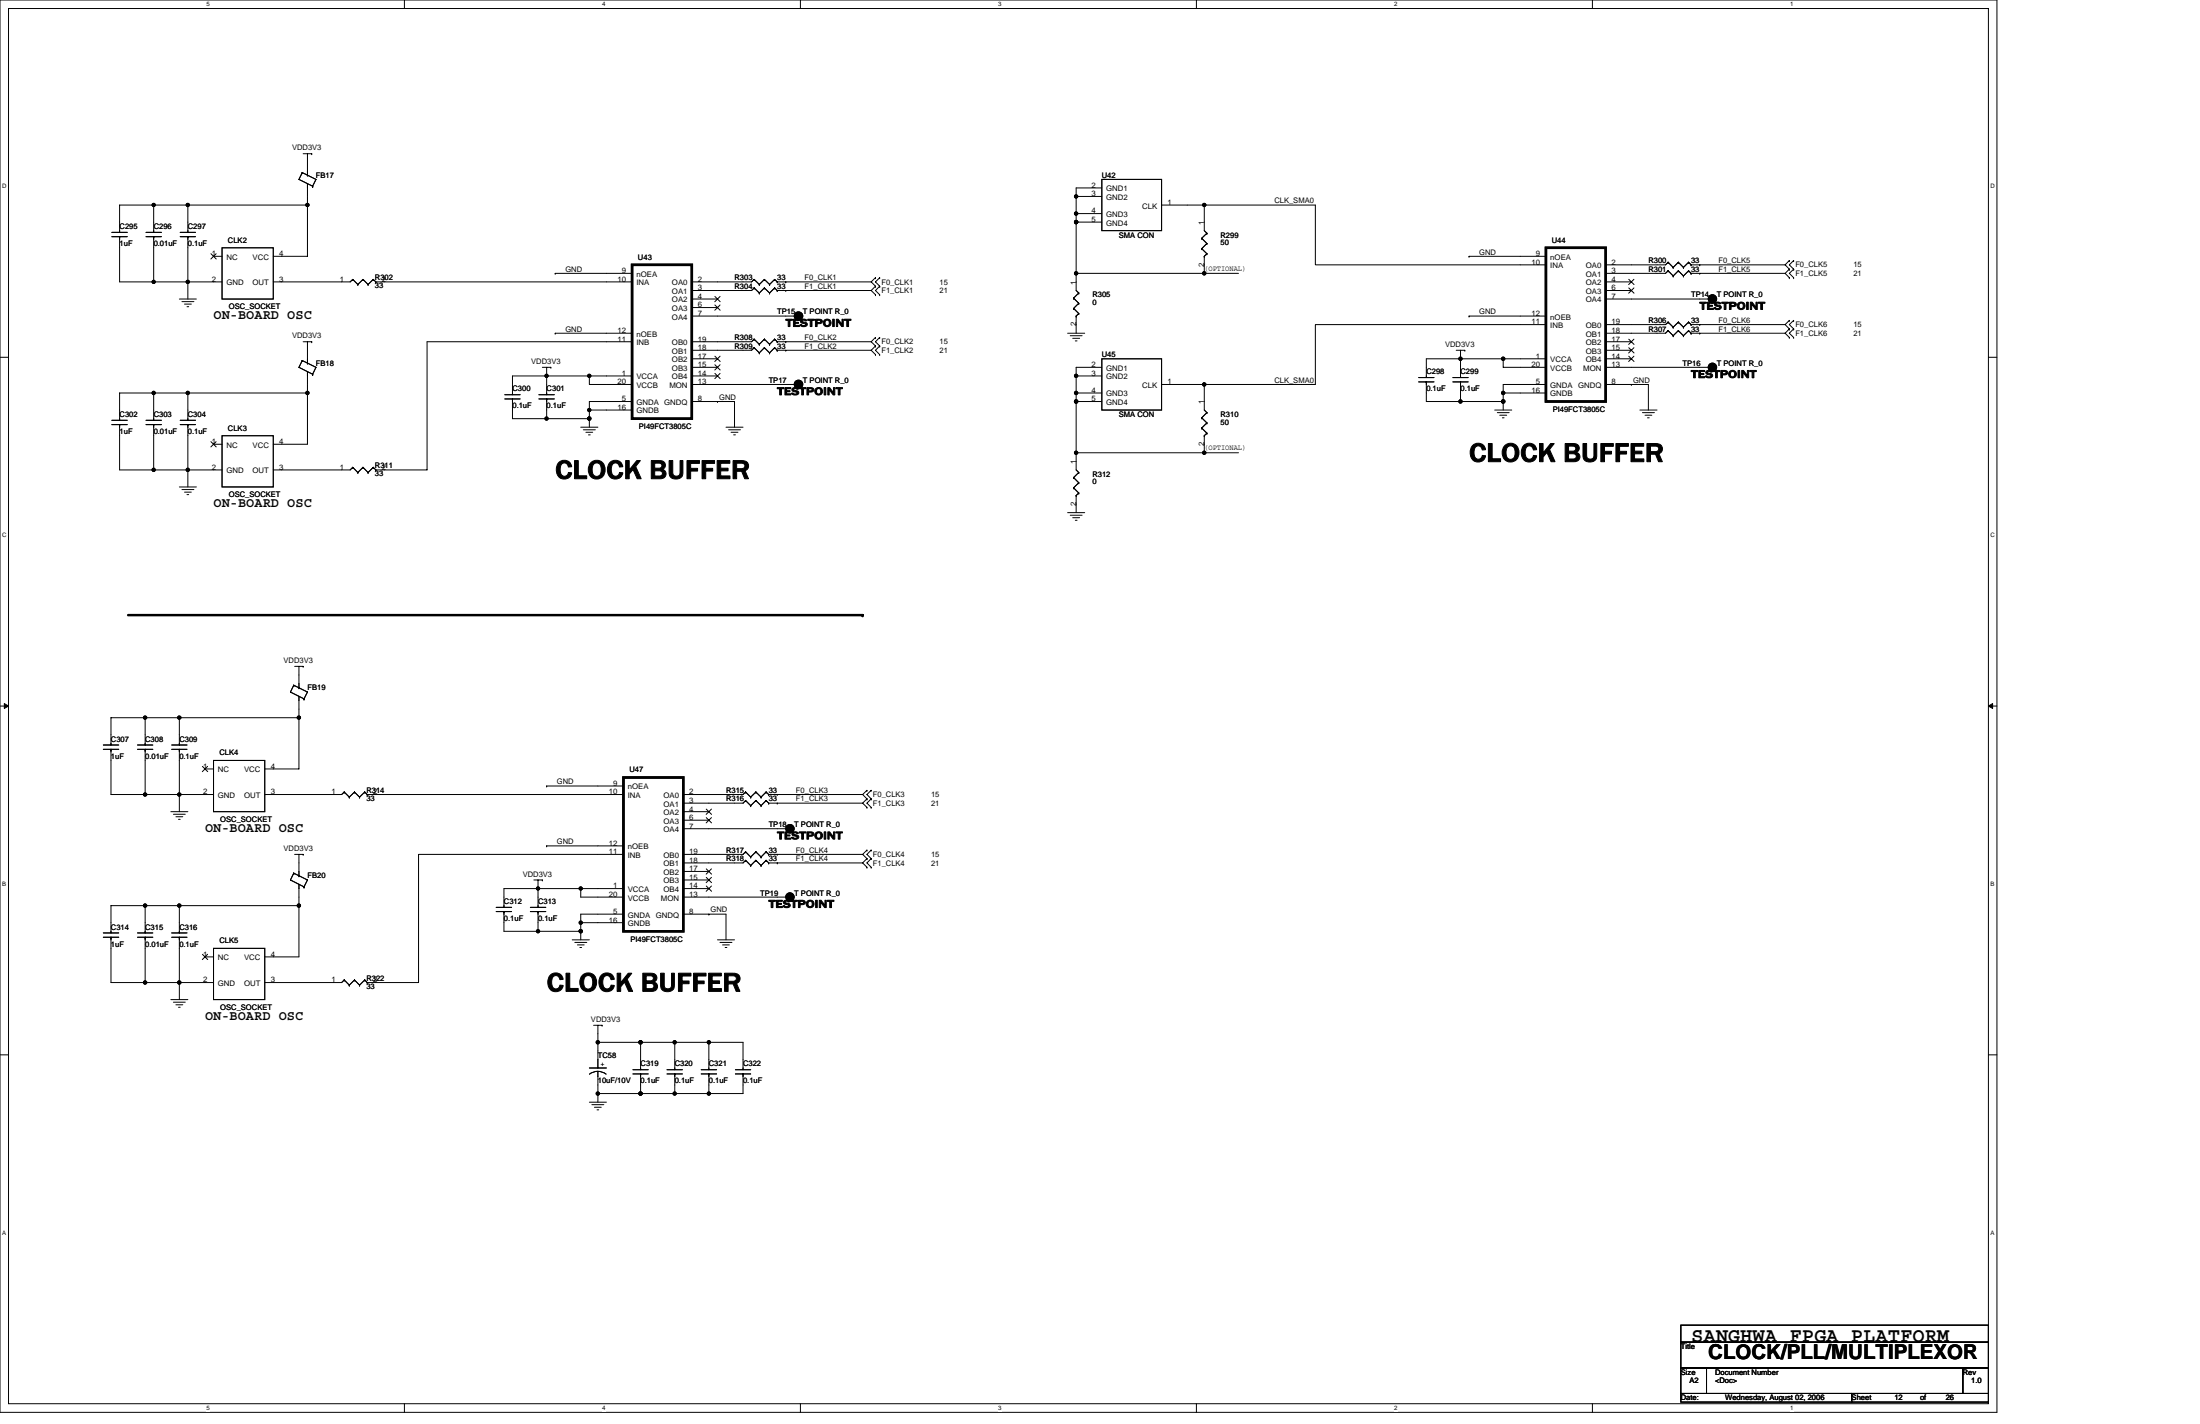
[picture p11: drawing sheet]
<svg xmlns="http://www.w3.org/2000/svg" width="432mm" height="279mm" viewBox="0 0 432 279" stroke-linecap="round" stroke-linejoin="round" font-family="sans-serif">
<path d="M0 0h391.9v277.1h-391.9zM1.7 1.7h388.6v273.7h-388.6z" fill="none" stroke="#000" stroke-width=".2"/>
<g fill="#fff">
<path d="M40.5 .2h.7v1.3h-.7z"/>
<path d="M40.5 275.6h.7v1.3h-.7z"/>
</g>
<path d="M79.4 0v1.7M79.4 275.4v1.7" fill="none" stroke="#000" stroke-width=".2"/>
<g fill="#fff">
<path d="M118.2 .2h.7v1.3h-.7z"/>
<path d="M118.2 275.6h.7v1.3h-.7z"/>
</g>
<path d="M157.1 0v1.7M157.1 275.4v1.7" fill="none" stroke="#000" stroke-width=".2"/>
<g fill="#fff">
<path d="M195.9 .2h.7v1.3h-.7z"/>
<path d="M195.9 275.6h.7v1.3h-.7z"/>
</g>
<path d="M234.8 0v1.7M234.8 275.4v1.7" fill="none" stroke="#000" stroke-width=".2"/>
<g fill="#fff">
<path d="M273.7 .2h.6v1.3h-.6z"/>
<path d="M273.7 275.6h.6v1.3h-.6z"/>
</g>
<path d="M312.5 0v1.7M312.5 275.4v1.7" fill="none" stroke="#000" stroke-width=".2"/>
<g fill="#fff">
<path d="M351.4 .2h.6v1.3h-.6z"/>
<path d="M351.4 275.6h.6v1.3h-.6z"/>
<path d="M.4 35.9h.9v1.3h-.9z"/>
<path d="M390.7 35.9h.8v1.3h-.8z"/>
<path d="M.4 104.3h.9v1.3h-.9z"/>
<path d="M390.7 104.3h.8v1.3h-.8z"/>
</g>
<path d="M0 70.1h1.7M390.3 70.1h1.6" fill="none" stroke="#000" stroke-width=".2"/>
<g fill="#fff">
<path d="M.4 172.7h.8v1.4h-.8z"/>
<path d="M390.7 172.7h.8v1.4h-.8z"/>
</g>
<path d="M0 138.5h1.7M390.3 138.5h1.6" fill="none" stroke="#000" stroke-width=".2"/>
<path d="M.8 138l.9 .5-.9 .5zM390.3 138.5l.8-.5v1z" fill="#000" stroke="#000" stroke-width=".2"/>
<g fill="#fff">
<path d="M.4 241.2h.8v1.3h-.8z"/>
<path d="M390.7 241.2h.8v1.3h-.8z"/>
</g>
<g fill="none" stroke="#000" stroke-width=".2">
<path d="M59.3 33.9h.1M59.3 33.9l2.7 1.3-.6 1.3M59.3 33.9l-.6 1.3 2.7 1.3M59.5 30.2h1.7M60.3 36v4.2M60.3 30.2v4.2M60.3 34.4h.1M61.2 30.2h.1M61.4 36.5h.1M211.2 38.5h.1M211.2 38.5v15.1M211.2 38.5h5.1"/>
<path d="M216.3 35.2h11.7v10.1h-11.7zM216.3 36.9h-5.1v1.6M21.9 46.4h3.1M21.9 45.6h3.1M23.5 46.4v8.9h6.7M23.5 46.4h.1M28.7 46.4h3M28.7 45.6h3M30.2 55.3h.1M30.2 46.4v8.9M30.2 40.2h-6.7v5.4M30.2 40.2h.1"/>
<path d="M30.2 40.2h6.7M30.2 40.2v5.4M30.2 46.4h.1M30.2 55.3h6.7M35.2 58.7h3.3M35.4 46.4h3M35.4 45.6h3M35.7 59.2h2.4M36.2 59.7h1.3M36.9 46.4v8.9M36.9 40.2h.1M36.9 55.3h.1"/>
<path d="M36.9 40.2v5.4M36.9 55.3h6.7M36.9 46.4h.1M36.9 55.3v3.4M36.9 40.2h23.4M41.4 49.8l1 1M41.9 50.3h1.7M42.4 49.8l-1 1M43.6 48.6h10v10.1h-10zM60.3 40.2v10.1h-6.7M69.2 54.8l-.5 .5h-15.1M69.2 54.8h.1"/>
<path d="M69.2 54.8l1 1M70.2 55.8h.1M71.2 54.8h.1M71.2 54.8l-1 1M71.2 54.8l1 1M72.2 55.8h.1M73.3 54.8h.1M73.3 54.8l-1.1 1M73.3 54.8l.5 .5M73.8 55.3h50.3M73.8 55.3h.1M109 53.6h.1"/>
<path d="M109 53.6h15.1M135.8 58.7h5M140.3 58.2l1.1 1M140.3 59.8l1.1 1.1M141.3 58.2l-1 1M141.3 59.8l-1 1.1M148 56.5l-.5 .5h-11.7M148 54.8l-.5 .5h-11.7M148 54.8h.1M148 56.5h.1M148 54.8l1 1M148 56.5l1 1"/>
<path d="M149 55.8h.1M149 57.5h.1M150 54.8h.1M150 56.5h.1M150 54.8l-1 1M150 54.8l1 1M150 56.5l-1 1M150 56.5l1 1M151 55.8h.1M151 57.5h.1M152 54.8h.1M152 56.5h.1"/>
<path d="M152 54.8l-1 1M152 54.8l.5 .5M152 56.5l-1 1M152 56.5l.5 .5M152.5 55.3h.1M152.5 57h.1M152.5 57h18.5M152.5 55.3h18.5M154.2 57h.1M154.2 55.3h.1M171 55.3l.8 .9M171 57l.8 .8"/>
<path d="M171.8 54.5h.1M171.8 56.2h.1M171.8 57.8h.1M171.8 54.5l-.8 .8M171.8 56.2l-.8 .8M172.7 56.2h.1M172.7 54.5h.1M172.7 57.8h.1M172.7 54.5l-.9 .8 .9 .9M172.7 56.2l-.9 .8 .9 .8M210.7 58.5h.1M210.7 58.5l1 1"/>
<path d="M211.2 43.6h.1M211.2 53.6h.1M211.2 53.6v3.4l.5 .5M211.2 41.9h5.1M211.2 43.6h5.1M211.7 57.5h.1M211.7 59.5h.1M211.7 57.5l-1 1M211.7 59.5l-1 1M228 40.2h8.4M235.9 46.8h.1M235.9 48.8h.1"/>
<path d="M235.9 46.8l1 1M235.9 48.8l1 1M236.4 40.2v5.1l.5 .5M236.4 50.3v3.3h-25.2M236.4 53.6h.1M236.4 40.2h.1M236.4 40.2h21.8v11.8h45.2M236.4 50.3h.1M236.4 53.6h6.7M236.9 45.8h.1M236.9 47.8h.1M236.9 49.8h.1"/>
<path d="M236.9 45.8l-1 1M236.9 47.8l-1 1M236.9 49.8l-.5 .5M288.3 50.3h.1M288.3 50.3h15.1M315.2 58.7h20.1M315.2 57h5M315.2 55.3h5M319.7 54.8l1 1M319.7 56.5l1 1M320.7 54.8l-1 1M320.7 56.5l-1 1"/>
<path d="M327.4 53.1l-.5 .5h-11.7M327.4 51.5l-.5 .5h-11.7M327.4 51.5h.1M327.4 53.1h.1M327.4 51.5l1 1M327.4 53.1l1 1M328.4 52.5h.1M328.4 54.1h.1M329.4 51.5h.1M329.4 53.1h.1M329.4 51.5l-1 1M329.4 51.5l1 1"/>
<path d="M329.4 53.1l-1 1M329.4 53.1l1 1M330.4 52.5h.1M330.4 54.1h.1M331.4 51.5h.1M331.4 53.1h.1M331.4 51.5l-1 1M331.4 51.5l.5 .5M331.4 53.1l-1 1M331.4 53.1l.5 .5M331.9 52h.1M331.9 53.6h.1"/>
<path d="M331.9 53.6h18.5M331.9 52h18.5M333.6 53.6h.1M333.6 52h.1M350.4 52l.8 .8M350.4 53.6l.8 .9M351.2 51.1h.1M351.2 52.8h.1M351.2 54.5h.1M351.2 51.1l-.8 .9M351.2 52.8l-.8 .8M352 52.8h.1"/>
<path d="M352 51.1h.1M352 54.5h.1M352 51.1l-.8 .9 .8 .8M352 52.8l-.8 .8 .8 .9M30.2 77.1h6.7M30.2 77.1h.1M30.2 77.1h-6.7v5.4M30.2 77.1v5.4M36.7 60.2h.3M36.9 77.1h.1M36.9 77.1v5.4M36.9 77.1h23.4"/>
<path d="M59.3 70.7h.1M59.3 70.7l2.7 1.4-.6 1.3M59.3 70.7l-.6 1.4 2.7 1.3M59.5 67.1h1.7M60.3 72.9v4.2M60.3 77.1v10.1h-6.7M60.3 67.1v4.1M60.3 71.2h.1M61.2 67.1h.1M61.4 73.4h.1M99.1 78.3h3M99.1 77.4h3"/>
<path d="M100.6 78.3v3.8h6.7M100.6 78.3h.1M105.8 78.3h3M105.8 77.4h3M106.4 72.1h1.7M107.3 73.8h.1M107.3 73.8v3.6M107.3 73.8h-6.7v3.6M107.3 78.3v3.8M107.3 72.1v1.7M107.3 78.3h.1M107.3 73.8h16.8"/>
<path d="M108.1 72.1h.1M109 65.4h.1M109 65.4h15.1M115.7 73.8v1.6h8.4M115.7 73.8h.1M124.1 67.1h-40.3v25.1h-10M124.1 78.8h-8.4v1.7M135.8 62h20.1M135.8 78.8h8.4v5M135.8 75.4h20.1M135.8 73.8h5M135.8 70.4h5"/>
<path d="M135.8 72.1h5M135.8 60.3h5M140.3 69.9l1.1 1M140.3 71.6l1.1 1M140.3 73.3l1.1 1M140.8 78.8h.1M141.3 69.9l-1 1M141.3 71.6l-1 1M141.3 73.3l-1 1M148 68.2l-.5 .5h-11.7M148 66.5l-.5 .6h-11.7M148 68.2h.1"/>
<path d="M148 66.5h.1M148 68.2l1 1M148 66.5l1 1.1M149 69.2h.1M149 67.6h.1M150 68.2h.1M150 66.5h.1M150 68.2l-1 1M150 68.2l1 1M150 66.5l-1 1.1M150 66.5l1 1.1M151 69.2h.1"/>
<path d="M151 67.6h.1M152 68.2h.1M152 66.5h.1M152 68.2l-1 1M152 68.2l.5 .5M152 66.5l-1 1.1M152 66.5l.5 .6M152.5 68.7h.1M152.5 67.1h.1M152.5 68.7h18.5M152.5 67.1h18.5M154.2 68.7h.1"/>
<path d="M154.2 67.1h.1M171 67.1l.8 .8M171 68.7l.8 .9M171.8 66.2h.1M171.8 67.9h.1M171.8 69.6h.1M171.8 66.2l-.8 .9M171.8 67.9l-.8 .8M172.7 67.9h.1M172.7 66.2h.1M172.7 69.6h.1M172.7 66.2l-.9 .9 .9 .8"/>
<path d="M172.7 67.9l-.9 .8 .9 .9M209.5 65.4h3.4M210.1 65.9h2.3M210.5 66.4h1.4M210.7 60.5h.1M210.7 60.5l1 1M211.1 66.9h.3M211.2 62v3.4M211.2 78.8h.1M211.2 73.8h.1M211.2 62h.1M211.2 77.1h5.1"/>
<path d="M211.2 73.8h5.1M211.2 78.8h5.1M211.2 73.8v15M211.7 61.5h.1M211.7 61.5l-.5 .5M216.3 70.4h11.7v10.1h-11.7zM216.3 72.1h-5.1v1.7M228 75.4h8.4M236.4 75.4v5.1l.5 .5M236.4 75.4h.1M278.4 74.9h3.1M278.4 74.1h3.1"/>
<path d="M280 74.9v3.9h6.7M280 74.9h.1M285.2 74.9h3M285.2 74.1h3M285.8 68.7h1.7M286.7 70.4h.1M286.7 78.8h.1M286.7 70.4v3.7M286.7 70.4h-6.7v3.7M286.7 74.9v3.9M286.7 68.7v1.7M286.7 74.9h.1"/>
<path d="M286.7 78.8h8.3M286.7 70.4h16.7M287.5 68.7h.1M288.3 62h.1M288.3 62h15.1M295 78.8h.1M295 77.1h.1M295 70.4v1.7h8.4M295 77.1v1.7M295 70.4h.1M295 77.1h8.4M295 78.8v1.7"/>
<path d="M303.4 75.4h-8.4v1.7M303.4 63.7h-45.2v11.7h-21.8M315.2 75.4h8.3v5.1M315.2 72.1h20.1M315.2 68.7h5M315.2 67.1h5M315.2 70.4h5M319.7 66.5l1 1.1M319.7 68.2l1 1.1M319.7 69.9l1 1M320.2 75.4h.1M320.7 66.5l-1 1.1"/>
<path d="M320.7 68.2l-1 1.1M320.7 69.9l-1 1M327.4 64.9l-.5 .5h-11.7M327.4 63.2l-.5 .5h-11.7M327.4 63.2h.1M327.4 64.9h.1M327.4 63.2l1 1M327.4 64.9l1 1M328.4 64.2h.1M328.4 65.9h.1M329.4 63.2h.1M329.4 64.9h.1"/>
<path d="M329.4 63.2l-1 1M329.4 63.2l1 1M329.4 64.9l-1 1M329.4 64.9l1 1M330.4 64.2h.1M330.4 65.9h.1M331.4 63.2h.1M331.4 64.9h.1M331.4 63.2l-1 1M331.4 63.2l.5 .5M331.4 64.9l-1 1M331.4 64.9l.5 .5"/>
<path d="M331.9 63.7h.1M331.9 65.4h.1M331.9 65.4h18.5M331.9 63.7h18.5M333.6 65.4h.1M333.6 63.7h.1M350.4 63.7l.8 .8M350.4 65.4l.8 .8M351.2 62.9h.1M351.2 64.5h.1M351.2 66.2h.1M351.2 62.9l-.8 .8"/>
<path d="M351.2 64.5l-.8 .9M352 64.5h.1M352 62.9h.1M352 66.2h.1M352 62.9l-.8 .8 .8 .8M352 64.5l-.8 .9 .8 .8M21.9 83.3h3.1M21.9 82.5h3.1M23.5 83.3v8.9h6.7M23.5 83.3h.1M28.7 83.3h3M28.7 82.5h3"/>
<path d="M30.2 83.3v8.9M30.2 92.2h.1M30.2 83.3h.1M30.2 92.2h6.7M35.2 95.5h3.3M35.4 83.3h3M35.4 82.5h3M35.7 96.1h2.4M36.2 96.6h1.3M36.7 97h.3M36.9 83.3v8.9M36.9 92.2h.1"/>
<path d="M36.9 92.2h6.7M36.9 83.3h.1M36.9 92.2v3.3M41.4 86.7l1 1M41.9 87.2h1.7M42.4 86.7l-1 1M43.6 85.5h10v10h-10zM69.2 91.7l-.5 .5h-15.1M69.2 91.7h.1M69.2 91.7l1 1M70.2 92.7h.1M71.2 91.7h.1"/>
<path d="M71.2 91.7l-1 1M71.2 91.7l1 1M72.2 92.7h.1M73.3 91.7h.1M73.3 91.7l-1.1 1M73.3 91.7l.5 .5M73.8 92.2h.1M107.3 82.1h.1M107.3 82.1h8.4M114 83.8h3.3M114.5 84.3h2.3M115 84.8h1.3"/>
<path d="M115.5 85.3h.3M115.7 80.5h.1M115.7 82.1h.1M115.7 80.5v1.6M115.7 80.5h8.4M115.7 82.1v1.7M142.5 83.8h3.3M143 84.3h2.3M143.5 84.8h1.3M144 85.3h.3M210.7 93.7h.1M210.7 95.7h.1"/>
<path d="M210.7 93.7l1 1M210.7 95.7l1 1M211.2 88.8h.1M211.2 97.2v3.4M211.2 88.8v3.4l.5 .5M211.2 97.2h.1M211.7 92.7h.1M211.7 94.7h.1M211.7 96.7h.1M211.7 92.7l-1 1M211.7 94.7l-1 1M211.7 96.7l-.5 .5"/>
<path d="M235.9 82h.1M235.9 84h.1M235.9 82l1 1M235.9 84l1 1M236.4 85.5v3.3h-25.2M236.4 88.8h.1M236.4 85.5h.1M236.4 88.8h6.7M236.9 81h.1M236.9 83h.1M236.9 85h.1M236.9 81l-1 1"/>
<path d="M236.9 83l-1 1M236.9 85l-.5 .5M293.4 80.5h3.3M293.9 81h2.3M294.4 81.5h1.3M294.9 82h.3M321.9 80.5h3.3M322.4 81h2.3M322.9 81.5h1.3M323.4 82h.3M209.5 100.6h3.4M210.1 101.1h2.3"/>
<path d="M210.5 101.6h1.4M211.1 102.1h.3M57.7 134.5h.1M57.7 134.5l2.6 1.3-.6 1.3M57.7 134.5l-.7 1.3 2.7 1.3M57.8 130.7h1.7M58.7 136.6v4.2M58.7 130.7v4.2M58.7 134.9h.1M59.5 130.7h.1M59.7 137.1h.1M20.3 147h3"/>
<path d="M20.3 146.2h3M21.8 147v8.9h6.7M21.8 147h.1M27 147h3M27 146.2h3M28.5 155.9h.1M28.5 147v8.9M28.5 140.8h-6.7v5.4M28.5 140.8h.1M28.5 140.8h6.7M28.5 140.8v5.4M28.5 147h.1"/>
<path d="M28.5 155.9h6.7M33.5 159.3h3.4M33.7 147h3M33.7 146.2h3M34 159.8h2.4M35.2 147v8.9M35.2 140.8h.1M35.2 155.9h.1M35.2 140.8v5.4M35.2 155.9h6.7M35.2 147h.1M35.2 140.8h23.5"/>
<path d="M35.2 155.9v3.4M39.7 150.4l1.1 1M40.2 150.9h1.7M40.7 150.4l-1 1M41.9 149.2h10.1v10.1h-10.1zM58.7 140.8v10.1h-6.7M67.6 155.4l-.5 .5h-15.1M67.6 155.4h.1M67.6 155.4l1 1M68.6 156.4h.1M69.6 155.4h.1M69.6 155.4l-1 1"/>
<path d="M69.6 155.4l1 1M70.6 156.4h.1M71.6 155.4h.1M71.6 155.4l-1 1M71.6 155.4l.5 .5M72.1 155.9h50.3M72.1 155.9h.1M107.3 154.2h.1M107.3 154.2h15.1M134.1 159.3h5M138.6 158.7l1.1 1.1M139.6 158.7l-1 1.1"/>
<path d="M146.3 157.1l-.5 .5h-11.7M146.3 155.4l-.5 .5h-11.7M146.3 155.4h.1M146.3 157.1h.1M146.3 155.4l1 1M146.3 157.1l1 1M147.3 156.4h.1M147.3 158.1h.1M148.4 155.4h.1M148.4 157.1h.1M148.4 155.4l-1.1 1M148.4 155.4l1 1"/>
<path d="M148.4 157.1l-1.1 1M148.4 157.1l1 1M149.4 156.4h.1M149.4 158.1h.1M150.4 155.4h.1M150.4 157.1h.1M150.4 155.4l-1 1M150.4 155.4l.5 .5M150.4 157.1l-1 1M150.4 157.1l.5 .5M150.9 155.9h.1M150.9 157.6h.1"/>
<path d="M150.9 155.9h18.4M150.9 157.6h18.4M152.5 157.6h.1M152.5 155.9h.1M169.3 155.9l.9 .8M169.3 157.6l.9 .8M170.2 155.1h.1M170.2 156.7h.1M170.2 158.4h.1M170.2 155.1l-.9 .8M170.2 156.7l-.9 .9M171 156.7h.1"/>
<path d="M171 155.1h.1M171 158.4h.1M171 155.1l-.8 .8 .8 .8M171 156.7l-.8 .9 .8 .8M28.5 177.7h6.7M28.5 177.7h.1M28.5 177.7h-6.7v5.3M28.5 177.7v5.3M34.5 160.3h1.4M35 160.8h.4M35.2 177.7h.1M35.2 177.7v5.3"/>
<path d="M35.2 177.7h23.5M57.7 171.3h.1M57.7 171.3l2.6 1.4-.6 1.3M57.7 171.3l-.7 1.4 2.7 1.3M57.8 167.6h1.7M58.7 173.5v4.2M58.7 177.7v10h-6.7M58.7 167.6v4.2M58.7 171.8h.1M59.5 167.6h.1M59.7 174h.1M97.4 178.9h3"/>
<path d="M97.4 178h3M98.9 178.9v3.8h6.7M98.9 178.9h.1M104.1 178.9h3M104.1 178h3M104.8 172.7h1.6M105.6 174.3v3.7M105.6 174.3h-6.7v3.7M105.6 178.9v3.8M105.6 174.3h.1M105.6 172.7v1.6M105.6 178.9h.1"/>
<path d="M105.6 174.3h16.8M106.4 172.7h.1M107.3 166h.1M107.3 166h15.1M114 174.3v1.7h8.4M114 174.3h.1M122.4 167.6h-40.3v25.2h-10M122.4 179.4h-8.4v1.6M134.1 179.4h8.4v5M134.1 162.6h20.1M134.1 176h20.1M134.1 174.3h5"/>
<path d="M134.1 172.7h5M134.1 160.9h5M134.1 171h5M138.6 160.4l1.1 1.1M138.6 170.5l1.1 1M138.6 172.1l1.1 1.1M138.6 173.8l1.1 1.1M139.1 179.4h.1M139.6 173.8l-1 1.1M139.6 160.4l-1 1.1M139.6 170.5l-1 1M139.6 172.1l-1 1.1"/>
<path d="M146.3 168.8l-.5 .5h-11.7M146.3 167.1l-.5 .5h-11.7M146.3 167.1h.1M146.3 168.8h.1M146.3 167.1l1 1M146.3 168.8l1 1M147.3 168.1h.1M147.3 169.8h.1M148.4 167.1h.1M148.4 168.8h.1M148.4 167.1l-1.1 1M148.4 167.1l1 1"/>
<path d="M148.4 168.8l-1.1 1M148.4 168.8l1 1M149.4 168.1h.1M149.4 169.8h.1M150.4 167.1h.1M150.4 168.8h.1M150.4 167.1l-1 1M150.4 167.1l.5 .5M150.4 168.8l-1 1M150.4 168.8l.5 .5M150.9 167.6h.1M150.9 169.3h.1"/>
<path d="M150.9 169.3h18.4M150.9 167.6h18.4M152.5 169.3h.1M152.5 167.6h.1M169.3 167.6l.9 .9M169.3 169.3l.9 .9M170.2 166.8h.1M170.2 168.5h.1M170.2 170.2h.1M170.2 166.8l-.9 .8M170.2 168.5l-.9 .8M171 168.5h.1"/>
<path d="M171 166.8h.1M171 170.2h.1M171 166.8l-.8 .8 .8 .9M171 168.5l-.8 .8 .8 .9M20.3 183.9h3M20.3 183h3M21.8 183.9v8.9h6.7M21.8 183.9h.1M27 183.9h3M27 183h3M28.5 183.9v8.9M28.5 192.8h.1"/>
<path d="M28.5 183.9h.1M28.5 192.8h6.7M33.5 196.1h3.4M33.7 183.9h3M33.7 183h3M34 196.6h2.4M34.5 197.1h1.4M35 197.6h.4M35.2 183.9v8.9M35.2 192.8h.1M35.2 192.8h6.7M35.2 183.9h.1"/>
<path d="M35.2 192.8v3.3M39.7 187.2l1.1 1.1M40.2 187.7h1.7M40.7 187.2l-1 1.1M41.9 186.1h10.1v10h-10.1zM67.6 192.3l-.5 .5h-15.1M67.6 192.3h.1M67.6 192.3l1 1M68.6 193.3h.1M69.6 192.3h.1M69.6 192.3l-1 1M69.6 192.3l1 1"/>
<path d="M70.6 193.3h.1M71.6 192.3h.1M71.6 192.3l-1 1M71.6 192.3l.5 .5M72.1 192.8h.1M105.6 182.7h.1M105.6 182.7h8.4M112.3 184.4h3.4M112.8 184.9h2.4M113.3 185.4h1.4M113.8 185.9h.4M114 181h.1"/>
<path d="M114 182.7h.1M114 181v1.7M114 181h8.4M114 182.7v1.7M140.8 184.4h3.4M141.3 184.9h2.4M141.8 185.4h1.4M142.3 185.9h.4M0 207h1.7M115.7 216.3h3.3M115.7 209.5h3.3M115.7 210.8a2.69 2.69 0 0 1 3.3 0"/>
<path d="M116.2 216.7h2.3M116.5 201.2h1.7M116.7 217.3h1.3M117.2 217.8h.3M117.3 204.5v5M117.3 201.2v3.3M117.3 204.5h.1M117.3 214.6h.1M117.3 210.2v4.4M117.3 214.6v1.7M117.3 204.5h21.8M118.2 201.2h.1"/>
<path d="M124.2 210.7h3M124.2 209.9h3M125.7 204.5h.1M125.7 204.5v5.4M125.7 214.6h.1M125.7 210.7v3.9M125.7 210.7h.1M130.9 210.7h3M130.9 209.9h3M132.4 204.5h.1M132.4 214.6h.1M132.4 204.5v5.4"/>
<path d="M132.4 210.7v3.9M132.4 210.7h.1M137.6 210.7h3.1M137.6 209.9h3.1M139.1 204.5h6.7v5.4M139.1 204.5h.1M139.1 210.7v3.9M139.1 214.6h.1M139.1 204.5v5.4M139.1 210.7h.1M144.3 210.7h3M144.3 209.9h3"/>
<path d="M145.8 210.7v3.9h-28.5M145.8 210.7h.1M390.3 207h1.6M329.9 268.4h5v5h-5zM329.9 273.4h33.5v1.7h-33.5zM329.9 260h60.4v3.4h-60.4zM329.9 263.4h60.4v5h-60.4zM334.9 268.4h50.3v5h-50.3zM363.4 273.4h26.9v1.7h-26.9zM385.2 268.4h5.1v5h-5.1z"/>
</g>
<g fill="#000" stroke="#000" stroke-width=".2">
<circle cx="211.2" cy="38.5" r=".33"/>
<circle cx="30.2" cy="40.2" r=".32"/>
<circle cx="30.2" cy="55.3" r=".32"/>
<circle cx="36.9" cy="40.2" r=".33"/>
<circle cx="36.9" cy="55.3" r=".33"/>
<circle cx="60.3" cy="40.2" r=".33"/>
<circle cx="211.2" cy="53.6" r=".33"/>
<circle cx="211.2" cy="43.6" r=".33"/>
<circle cx="211.2" cy="41.9" r=".33"/>
<circle cx="236.4" cy="53.6" r=".33"/>
<circle cx="236.4" cy="40.2" r=".33"/>
<circle cx="336.1" cy="58.7" r=".83"/>
<circle cx="30.2" cy="77.1" r=".32"/>
<circle cx="36.9" cy="77.1" r=".33"/>
<circle cx="60.3" cy="77.1" r=".33"/>
<circle cx="107.3" cy="73.7" r=".32"/>
<circle cx="115.7" cy="73.7" r=".32"/>
<circle cx="156.7" cy="62" r=".83"/>
<circle cx="156.7" cy="75.4" r=".83"/>
<circle cx="211.2" cy="77.1" r=".33"/>
<circle cx="211.2" cy="78.8" r=".33"/>
<circle cx="211.2" cy="73.7" r=".33"/>
<circle cx="236.4" cy="75.4" r=".33"/>
<circle cx="286.6" cy="78.8" r=".33"/>
<circle cx="286.6" cy="70.4" r=".33"/>
<circle cx="295" cy="77.1" r=".33"/>
<circle cx="295" cy="78.8" r=".33"/>
<circle cx="295" cy="70.4" r=".33"/>
<circle cx="336.1" cy="72.1" r=".83"/>
<circle cx="30.2" cy="92.2" r=".32"/>
<circle cx="36.9" cy="92.2" r=".33"/>
<circle cx="107.3" cy="82.1" r=".32"/>
<circle cx="115.7" cy="82.1" r=".32"/>
<circle cx="115.7" cy="80.5" r=".32"/>
<circle cx="211.2" cy="88.8" r=".33"/>
<circle cx="236.4" cy="88.8" r=".33"/>
<circle cx="28.5" cy="155.9" r=".33"/>
<circle cx="28.5" cy="140.8" r=".33"/>
<circle cx="35.2" cy="155.9" r=".33"/>
<circle cx="35.2" cy="140.8" r=".33"/>
<circle cx="58.7" cy="140.8" r=".33"/>
<circle cx="28.5" cy="177.7" r=".33"/>
<circle cx="35.2" cy="177.7" r=".33"/>
<circle cx="58.7" cy="177.7" r=".33"/>
<circle cx="105.6" cy="174.3" r=".32"/>
<circle cx="114" cy="174.3" r=".32"/>
<circle cx="155" cy="162.6" r=".83"/>
<circle cx="155" cy="176" r=".83"/>
<circle cx="28.5" cy="192.8" r=".33"/>
<circle cx="35.2" cy="192.8" r=".33"/>
<circle cx="105.6" cy="182.7" r=".32"/>
<circle cx="114" cy="182.7" r=".32"/>
<circle cx="114" cy="181" r=".32"/>
<circle cx="117.3" cy="204.5" r=".33"/>
<circle cx="117.3" cy="214.6" r=".33"/>
<circle cx="125.7" cy="204.5" r=".33"/>
<circle cx="125.7" cy="214.6" r=".33"/>
<circle cx="132.4" cy="204.5" r=".32"/>
<circle cx="132.4" cy="214.6" r=".32"/>
<circle cx="139.1" cy="204.5" r=".32"/>
<circle cx="139.1" cy="214.6" r=".32"/>
</g>
<path d="M124.1 52h11.7v30.1h-11.7zM303.4 48.6h11.8v30.2h-11.8zM25.1 120.7h144.2M169.3 120.7h.1M122.4 152.5h11.7v30.2h-11.7z" fill="none" stroke="#000" stroke-width=".49"/>
<g font-size="5.4">
<text x="109" y="93.9">CLOCK BUFFER</text>
<text x="288.3" y="90.6">CLOCK BUFFER</text>
<text x="107.3" y="194.5">CLOCK BUFFER</text>
</g>
<g font-size="4">
<text x="331.9" y="263.2">SANGHWA FPGA PLATFORM</text>
<text x="335.3" y="266.6">CLOCK/PLL/MULTIPLEXOR</text>
</g>
<g font-size="2.7">
<text x="41.9" y="62.6">ON-BOARD OSC</text>
<text x="41.9" y="99.5">ON-BOARD OSC</text>
<text x="40.2" y="163.2">ON-BOARD OSC</text>
<text x="40.2" y="200">ON-BOARD OSC</text>
</g>
<g font-size="2.2">
<text x="154.2" y="64.1">TESTPOINT</text>
<text x="333.6" y="60.7">TESTPOINT</text>
<text x="152.5" y="77.5">TESTPOINT</text>
<text x="331.9" y="74.1">TESTPOINT</text>
<text x="152.5" y="164.7">TESTPOINT</text>
<text x="150.9" y="178.1">TESTPOINT</text>
</g>
<g font-size="1.5">
<text x="57.3" y="29.5">VDD3V3</text>
<text x="62" y="34.9">FB17</text>
<text x="216.3" y="34.9">U42</text>
<text x="214.2" y="38.5">3</text>
<text x="214.2" y="41.9">4</text>
<text x="214.2" y="36.9">2</text>
<text x="217.1" y="39.2">GND2</text>
<text x="217.1" y="37.5">GND1</text>
<text x="224.2" y="40.9">CLK</text>
<text x="229.2" y="40.2">1</text>
<text x="250.1" y="39.9">CLK_SMA0</text>
<text x="23.5" y="44.9">C295</text>
<text x="30.2" y="44.9">C296</text>
<text x="36.9" y="44.9">C297</text>
<text x="44.7" y="47.6">CLK2</text>
<text x="214.2" y="43.6">5</text>
<text x="217.1" y="42.6">GND3</text>
<text x="217.1" y="44.3">GND4</text>
<text x="219.6" y="46.6">SMA CON</text>
<text x="236.3" y="44.1" transform="rotate(-90 236.3 44.1)">1</text>
<text x="239.5" y="46.6">R299</text>
<text x="304.6" y="47.6">U44</text>
<text x="23.5" y="48.3">1uF</text>
<text x="30.2" y="48.3">0.01uF</text>
<text x="36.9" y="48.3">0.1uF</text>
<text x="41.6" y="50.3">1</text>
<text x="44.4" y="51">NC</text>
<text x="49.6" y="51">VCC</text>
<text x="54.8" y="50.3">4</text>
<text x="111" y="53.3">GND</text>
<text x="122" y="53.6">9</text>
<text x="125.2" y="51">U43</text>
<text x="236.3" y="52.3" transform="rotate(-90 236.3 52.3)">2</text>
<text x="236.4" y="53.2">(OPTIONAL)</text>
<text x="239.5" y="48.1">50</text>
<text x="290.3" y="50">GND</text>
<text x="300.6" y="51.9">10</text>
<text x="301.4" y="50.3">9</text>
<text x="304.3" y="51">nOEA</text>
<text x="304.3" y="52.6">INA</text>
<text x="311.3" y="52.6">OA0</text>
<text x="316.3" y="51.9">2</text>
<text x="316.3" y="53.6">3</text>
<text x="323.5" y="51.6">R300</text>
<text x="323.5" y="53.3">R301</text>
<text x="331.9" y="51.6">33</text>
<text x="331.9" y="53.3">33</text>
<text x="337.3" y="53.3">F1_CLK5</text>
<text x="337.3" y="51.6">F0_CLK5</text>
<text x="352.4" y="52.5">F0_CLK5</text>
<text x="363.8" y="52.5">15</text>
<text x="41.6" y="55.3">2</text>
<text x="44.4" y="56">GND</text>
<text x="49.6" y="56">OUT</text>
<text x="54.8" y="55.3">3</text>
<text x="66.7" y="55.3">1</text>
<text x="73.6" y="55">R302</text>
<text x="73.6" y="56.5">33</text>
<text x="74.9" y="55.3">2</text>
<text x="121.2" y="55.3">10</text>
<text x="124.9" y="54.3">nOEA</text>
<text x="124.9" y="56">INA</text>
<text x="131.9" y="56">OA0</text>
<text x="131.9" y="57.7">OA1</text>
<text x="131.9" y="59.4">OA2</text>
<text x="136.9" y="55.3">2</text>
<text x="136.9" y="57">3</text>
<text x="136.9" y="58.7">4</text>
<text x="144.2" y="55">R303</text>
<text x="144.2" y="56.7">R304</text>
<text x="152.5" y="55">33</text>
<text x="152.5" y="56.7">33</text>
<text x="157.9" y="56.7">F1_CLK1</text>
<text x="157.9" y="55">F0_CLK1</text>
<text x="173" y="55.8">F0_CLK1</text>
<text x="173" y="57.5">F1_CLK1</text>
<text x="184.4" y="55.8">15</text>
<text x="184.4" y="57.5">21</text>
<text x="211.2" y="55.8" transform="rotate(-90 211.2 55.8)">1</text>
<text x="214.4" y="58.4">R305</text>
<text x="214.4" y="59.9">0</text>
<text x="311.3" y="54.3">OA1</text>
<text x="311.3" y="56">OA2</text>
<text x="311.3" y="57.7">OA3</text>
<text x="311.3" y="59.4">OA4</text>
<text x="316.3" y="55.3">4</text>
<text x="316.3" y="57">6</text>
<text x="316.3" y="58.7">7</text>
<text x="331.9" y="58.4">TP14</text>
<text x="337" y="58.4">T POINT R_0</text>
<text x="352.4" y="54.2">F1_CLK5</text>
<text x="363.8" y="54.2">21</text>
<text x="44.9" y="60.7">OSC_SOCKET</text>
<text x="111" y="65">GND</text>
<text x="121.2" y="65.4">12</text>
<text x="131.9" y="61">OA3</text>
<text x="131.9" y="62.7">OA4</text>
<text x="136.9" y="60.3">6</text>
<text x="136.9" y="62">7</text>
<text x="152.5" y="61.7">TP15</text>
<text x="157.6" y="61.7">T POINT R_0</text>
<text x="211.2" y="64" transform="rotate(-90 211.2 64)">2</text>
<text x="290.3" y="61.7">GND</text>
<text x="300.6" y="62">12</text>
<text x="300.6" y="63.7">11</text>
<text x="304.3" y="62.7">nOEB</text>
<text x="304.3" y="64.4">INB</text>
<text x="311.3" y="64.4">OB0</text>
<text x="316.3" y="63.7">19</text>
<text x="316.3" y="65.4">18</text>
<text x="323.5" y="63.4">R306</text>
<text x="323.5" y="65">R307</text>
<text x="331.9" y="63.4">33</text>
<text x="331.9" y="65">33</text>
<text x="337.3" y="65">F1_CLK6</text>
<text x="337.3" y="63.4">F0_CLK6</text>
<text x="352.4" y="64.2">F0_CLK6</text>
<text x="352.4" y="65.9">F1_CLK6</text>
<text x="363.8" y="64.2">15</text>
<text x="363.8" y="65.9">21</text>
<text x="57.3" y="66.4">VDD3V3</text>
<text x="62" y="71.8">FB18</text>
<text x="104.3" y="71.4">VDD3V3</text>
<text x="121.2" y="67">11</text>
<text x="124.9" y="66.1">nOEB</text>
<text x="124.9" y="67.7">INB</text>
<text x="131.9" y="67.7">OB0</text>
<text x="131.9" y="69.4">OB1</text>
<text x="131.9" y="71.1">OB2</text>
<text x="136.9" y="67">19</text>
<text x="136.9" y="68.7">18</text>
<text x="136.9" y="70.4">17</text>
<text x="144.2" y="68.4">R309</text>
<text x="144.2" y="66.7">R308</text>
<text x="152.5" y="68.4">33</text>
<text x="152.5" y="66.7">33</text>
<text x="157.9" y="68.4">F1_CLK2</text>
<text x="157.9" y="66.7">F0_CLK2</text>
<text x="173" y="67.6">F0_CLK2</text>
<text x="173" y="69.2">F1_CLK2</text>
<text x="184.4" y="67.6">15</text>
<text x="184.4" y="69.2">21</text>
<text x="216.3" y="70.1">U45</text>
<text x="283.6" y="68.1">VDD3V3</text>
<text x="301.4" y="70.4">1</text>
<text x="304.3" y="71.1">VCCA</text>
<text x="311.3" y="66.1">OB1</text>
<text x="311.3" y="67.7">OB2</text>
<text x="311.3" y="69.4">OB3</text>
<text x="311.3" y="71.1">OB4</text>
<text x="316.3" y="67">17</text>
<text x="316.3" y="68.7">15</text>
<text x="316.3" y="70.4">14</text>
<text x="330.2" y="71.8">TP16</text>
<text x="337" y="71.8">T POINT R_0</text>
<text x="100.6" y="76.8">C300</text>
<text x="107.3" y="76.8">C301</text>
<text x="121.2" y="75.4">20</text>
<text x="122" y="73.7">1</text>
<text x="124.9" y="74.4">VCCA</text>
<text x="124.9" y="76.1">VCCB</text>
<text x="131.4" y="76.1">MON</text>
<text x="131.9" y="72.7">OB3</text>
<text x="131.9" y="74.4">OB4</text>
<text x="136.9" y="72.1">15</text>
<text x="136.9" y="73.7">14</text>
<text x="136.9" y="75.4">13</text>
<text x="150.9" y="75.1">TP17</text>
<text x="157.6" y="75.1">T POINT R_0</text>
<text x="214.2" y="73.7">3</text>
<text x="214.2" y="77.1">4</text>
<text x="214.2" y="72.1">2</text>
<text x="217.1" y="74.4">GND2</text>
<text x="217.1" y="77.8">GND3</text>
<text x="217.1" y="72.7">GND1</text>
<text x="224.2" y="76.1">CLK</text>
<text x="229.2" y="75.4">1</text>
<text x="250.1" y="75.1">CLK_SMA0</text>
<text x="280" y="73.4">C298</text>
<text x="280" y="76.8">0.1uF</text>
<text x="286.7" y="73.4">C299</text>
<text x="286.7" y="76.8">0.1uF</text>
<text x="300.6" y="72.1">20</text>
<text x="300.6" y="77.1">16</text>
<text x="301.4" y="75.4">5</text>
<text x="304.3" y="72.7">VCCB</text>
<text x="304.3" y="76.1">GNDA GNDQ</text>
<text x="304.3" y="77.8">GNDB</text>
<text x="310.7" y="72.7">MON</text>
<text x="316.3" y="75.4">8</text>
<text x="316.3" y="72.1">13</text>
<text x="320.5" y="75.1">GND</text>
<text x="23.5" y="81.8">C302</text>
<text x="30.2" y="81.8">C303</text>
<text x="36.9" y="81.8">C304</text>
<text x="100.6" y="80.1">0.1uF</text>
<text x="107.3" y="80.1">0.1uF</text>
<text x="121.2" y="80.4">16</text>
<text x="122" y="78.8">5</text>
<text x="124.9" y="79.5">GNDA GNDQ</text>
<text x="124.9" y="81.1">GNDB</text>
<text x="136.9" y="78.8">8</text>
<text x="141.2" y="78.4">GND</text>
<text x="214.2" y="78.8">5</text>
<text x="217.1" y="79.5">GND4</text>
<text x="219.6" y="81.8">SMA CON</text>
<text x="236.3" y="79.3" transform="rotate(-90 236.3 79.3)">1</text>
<text x="239.5" y="81.8">R310</text>
<text x="239.5" y="83.3">50</text>
<text x="304.8" y="80.8">PI49FCT3805C</text>
<text x="23.5" y="85.2">1uF</text>
<text x="30.2" y="85.2">0.01uF</text>
<text x="36.9" y="85.2">0.1uF</text>
<text x="41.6" y="87.1">1</text>
<text x="44.4" y="87.8">NC</text>
<text x="44.7" y="84.5">CLK3</text>
<text x="49.6" y="87.8">VCC</text>
<text x="54.8" y="87.1">4</text>
<text x="125.4" y="84.2">PI49FCT3805C</text>
<text x="236.3" y="87.5" transform="rotate(-90 236.3 87.5)">2</text>
<text x="236.4" y="88.4">(OPTIONAL)</text>
<text x="41.6" y="92.2">2</text>
<text x="44.4" y="92.9">GND</text>
<text x="49.6" y="92.9">OUT</text>
<text x="54.8" y="92.2">3</text>
<text x="66.7" y="92.2">1</text>
<text x="73.6" y="91.9">R311</text>
<text x="73.6" y="93.4">33</text>
<text x="74.9" y="92.2">2</text>
<text x="211.2" y="91" transform="rotate(-90 211.2 91)">1</text>
<text x="214.4" y="93.6">R312</text>
<text x="214.4" y="95.1">0</text>
<text x="44.9" y="97.6">OSC_SOCKET</text>
<text x="211.2" y="99.2" transform="rotate(-90 211.2 99.2)">2</text>
<text x="55.6" y="130.1">VDD3V3</text>
<text x="60.3" y="135.5">FB19</text>
<text x="21.8" y="145.5">C307</text>
<text x="21.8" y="148.9">1uF</text>
<text x="28.5" y="145.5">C308</text>
<text x="28.5" y="148.9">0.01uF</text>
<text x="35.2" y="145.5">C309</text>
<text x="35.2" y="148.9">0.1uF</text>
<text x="43.1" y="148.2">CLK4</text>
<text x="39.9" y="150.9">1</text>
<text x="39.9" y="155.9">2</text>
<text x="42.8" y="151.6">NC</text>
<text x="47.9" y="151.6">VCC</text>
<text x="53.1" y="155.9">3</text>
<text x="53.1" y="150.9">4</text>
<text x="65" y="155.9">1</text>
<text x="71.9" y="155.6">R314</text>
<text x="73.2" y="155.9">2</text>
<text x="109.3" y="153.9">GND</text>
<text x="119.5" y="155.9">10</text>
<text x="120.4" y="154.2">9</text>
<text x="123.2" y="154.9">nOEA</text>
<text x="123.5" y="151.6">U47</text>
<text x="135.3" y="155.9">2</text>
<text x="142.5" y="155.6">R315</text>
<text x="150.9" y="155.6">33</text>
<text x="156.2" y="155.6">F0_CLK3</text>
<text x="42.8" y="156.6">GND</text>
<text x="43.2" y="161.3">OSC_SOCKET</text>
<text x="47.9" y="156.6">OUT</text>
<text x="71.9" y="157.1">33</text>
<text x="123.2" y="156.6">INA</text>
<text x="130.2" y="156.6">OA0</text>
<text x="130.2" y="158.3">OA1</text>
<text x="130.2" y="159.9">OA2</text>
<text x="130.2" y="161.6">OA3</text>
<text x="135.3" y="157.6">3</text>
<text x="135.3" y="159.2">4</text>
<text x="135.3" y="160.9">6</text>
<text x="142.5" y="157.2">R316</text>
<text x="150.9" y="157.2">33</text>
<text x="156.2" y="157.2">F1_CLK3</text>
<text x="171.3" y="156.4">F0_CLK3</text>
<text x="171.3" y="158.1">F1_CLK3</text>
<text x="182.7" y="156.4">15</text>
<text x="182.7" y="158.1">21</text>
<text x="55.6" y="167">VDD3V3</text>
<text x="109.3" y="165.6">GND</text>
<text x="119.5" y="165.9">12</text>
<text x="119.5" y="167.6">11</text>
<text x="123.2" y="166.6">nOEB</text>
<text x="130.2" y="163.3">OA4</text>
<text x="135.3" y="162.6">7</text>
<text x="135.3" y="167.6">19</text>
<text x="142.5" y="167.3">R317</text>
<text x="150.9" y="167.3">33</text>
<text x="150.9" y="162.3">TP18</text>
<text x="155.9" y="162.3">T POINT R_0</text>
<text x="156.2" y="167.3">F0_CLK4</text>
<text x="60.3" y="172.3">FB20</text>
<text x="102.6" y="172">VDD3V3</text>
<text x="123.2" y="168.3">INB</text>
<text x="130.2" y="168.3">OB0</text>
<text x="130.2" y="170">OB1</text>
<text x="130.2" y="171.7">OB2</text>
<text x="130.2" y="173.3">OB3</text>
<text x="135.3" y="169.3">18</text>
<text x="135.3" y="171">17</text>
<text x="135.3" y="172.6">15</text>
<text x="142.5" y="169">R318</text>
<text x="150.9" y="169">33</text>
<text x="156.2" y="169">F1_CLK4</text>
<text x="171.3" y="168.1">F0_CLK4</text>
<text x="171.3" y="169.8">F1_CLK4</text>
<text x="182.7" y="168.1">15</text>
<text x="182.7" y="169.8">21</text>
<text x="98.9" y="177.4">C312</text>
<text x="105.6" y="177.4">C313</text>
<text x="119.5" y="176">20</text>
<text x="120.4" y="174.3">1</text>
<text x="120.4" y="179.3">5</text>
<text x="123.2" y="175">VCCA</text>
<text x="123.2" y="176.7">VCCB</text>
<text x="129.7" y="176.7">MON</text>
<text x="130.2" y="175">OB4</text>
<text x="135.3" y="179.3">8</text>
<text x="135.3" y="174.3">14</text>
<text x="135.3" y="176">13</text>
<text x="139.5" y="179">GND</text>
<text x="149.2" y="175.7">TP19</text>
<text x="155.9" y="175.7">T POINT R_0</text>
<text x="21.8" y="182.4">C314</text>
<text x="21.8" y="185.8">1uF</text>
<text x="28.5" y="182.4">C315</text>
<text x="28.5" y="185.8">0.01uF</text>
<text x="35.2" y="182.4">C316</text>
<text x="35.2" y="185.8">0.1uF</text>
<text x="43.1" y="185.1">CLK5</text>
<text x="98.9" y="180.7">0.1uF</text>
<text x="105.6" y="180.7">0.1uF</text>
<text x="119.5" y="181">16</text>
<text x="123.2" y="180">GNDA GNDQ</text>
<text x="123.2" y="181.7">GNDB</text>
<text x="123.7" y="184.7">PI49FCT3805C</text>
<text x="39.9" y="187.7">1</text>
<text x="42.8" y="188.4">NC</text>
<text x="47.9" y="188.4">VCC</text>
<text x="53.1" y="187.7">4</text>
<text x="39.9" y="192.8">2</text>
<text x="42.8" y="193.5">GND</text>
<text x="47.9" y="193.5">OUT</text>
<text x="53.1" y="192.8">3</text>
<text x="65" y="192.8">1</text>
<text x="71.9" y="192.5">R322</text>
<text x="71.9" y="194">33</text>
<text x="73.2" y="192.8">2</text>
<text x="43.2" y="198.2">OSC_SOCKET</text>
<text x="116" y="200.5">VDD3V3</text>
<text x="117.3" y="207.5">TC58</text>
<text x="117.9" y="209.3">+</text>
<text x="125.7" y="209.2">C319</text>
<text x="132.4" y="209.2">C320</text>
<text x="139.1" y="209.2">C321</text>
<text x="145.8" y="209.2">C322</text>
<text x="117.3" y="212.6">10uF/10V</text>
<text x="125.7" y="212.6">0.1uF</text>
<text x="132.4" y="212.6">0.1uF</text>
<text x="139.1" y="212.6">0.1uF</text>
<text x="145.8" y="212.6">0.1uF</text>
<text x="329.9" y="264.7">Title</text>
<text x="329.9" y="269.7">Size</text>
<text x="336.6" y="269.7">Document Number</text>
<text x="385.2" y="269.7">Rev</text>
<text x="329.9" y="274.8">Date:</text>
<text x="331.6" y="271.4">A2</text>
<text x="336.6" y="271.4">&lt;Doc&gt;</text>
<text x="338.6" y="274.8">Wednesday, August 02, 2006</text>
<text x="363.4" y="274.8">Sheet</text>
<text x="371.8" y="274.8">12</text>
<text x="376.9" y="274.8">of</text>
<text x="381.9" y="274.8">26</text>
<text x="386.9" y="271.4">1.0</text>
</g>
<g font-size="1.2">
<text x="40.5" y="1.3">5</text>
<text x="118.2" y="1.3">4</text>
<text x="195.9" y="1.3">3</text>
<text x="273.7" y="1.3">2</text>
<text x="351.4" y="1.3">1</text>
<text x=".4" y="37">D</text>
<text x="390.7" y="37">D</text>
<text x=".4" y="105.4">C</text>
<text x="390.7" y="105.4">C</text>
<text x=".4" y="173.8">B</text>
<text x="390.7" y="173.8">B</text>
<text x=".4" y="242.3">A</text>
<text x="390.7" y="242.3">A</text>
<text x="40.5" y="276.7">5</text>
<text x="118.2" y="276.7">4</text>
<text x="195.9" y="276.7">3</text>
<text x="273.7" y="276.7">2</text>
<text x="351.4" y="276.7">1</text>
</g>
</svg>
